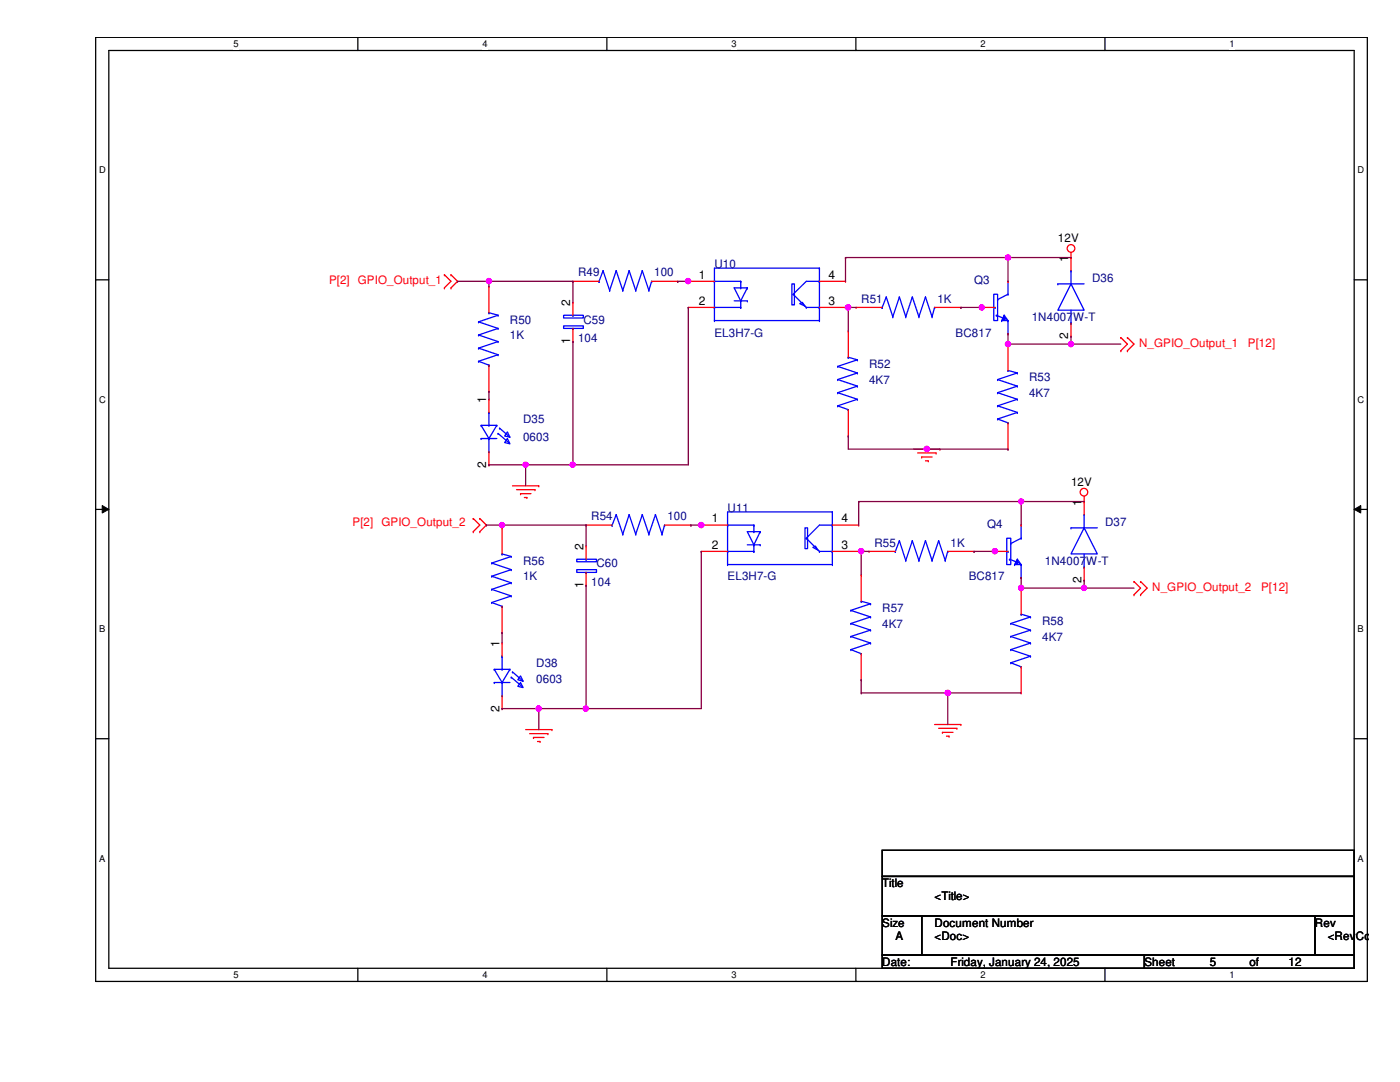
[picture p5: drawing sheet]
<svg xmlns="http://www.w3.org/2000/svg" width="279mm" height="216mm" viewBox="0 0 279 216" stroke-linecap="round" stroke-linejoin="round" font-family="sans-serif">
<path d="M19.1 7.5h253.8v188.3h-253.8zM21.7 10.1h248.6v183.1h-248.6z" fill="none" stroke="#000" stroke-width=".25"/>
<g fill="#fff">
<path d="M46.6 7.7h1v2.1h-1z"/>
<path d="M46.6 193.5h1v2.1h-1z"/>
</g>
<path d="M71.4 7.5v2.6M71.4 193.2v2.6" fill="none" stroke="#000" stroke-width=".25"/>
<g fill="#fff">
<path d="M96.3 7.7h1v2.1h-1z"/>
<path d="M96.3 193.5h1v2.1h-1z"/>
</g>
<path d="M121.1 7.5v2.6M121.1 193.2v2.6" fill="none" stroke="#000" stroke-width=".25"/>
<g fill="#fff">
<path d="M146 7.7h1v2.1h-1z"/>
<path d="M146 193.5h1v2.1h-1z"/>
</g>
<path d="M170.8 7.5v2.6M170.8 193.2v2.6" fill="none" stroke="#000" stroke-width=".25"/>
<g fill="#fff">
<path d="M195.7 7.7h1v2.1h-1z"/>
<path d="M195.7 193.5h1v2.1h-1z"/>
</g>
<path d="M220.5 7.5v2.6M220.5 193.2v2.6" fill="none" stroke="#000" stroke-width=".25"/>
<g fill="#fff">
<path d="M245.4 7.7h1v2.1h-1z"/>
<path d="M245.4 193.5h1v2.1h-1z"/>
<path d="M19.8 32.9h1.3v2.1h-1.3z"/>
<path d="M270.9 32.9h1.3v2.1h-1.3z"/>
<path d="M19.8 78.7h1.3v2.1h-1.3z"/>
<path d="M270.9 78.7h1.3v2.1h-1.3z"/>
</g>
<path d="M19.1 55.8h2.6M270.3 55.8h2.6" fill="none" stroke="#000" stroke-width=".25"/>
<g fill="#fff">
<path d="M19.8 124.5h1.2v2.1h-1.2z"/>
<path d="M270.9 124.5h1.3v2.1h-1.3z"/>
</g>
<path d="M19.1 101.6h2.6M270.3 101.6h2.6" fill="none" stroke="#000" stroke-width=".25"/>
<path d="M20.4 100.9l1.3 .7-1.3 .8zM270.3 101.6l1.3-.7v1.5z" fill="#000"/>
<path d="M20.4 100.9l1.3 .7-1.3 .8zM270.3 101.6l1.3-.7v1.5z" fill="none" stroke="#000" stroke-width=".2"/>
<g fill="#fff">
<path d="M19.8 170.3h1.2v2h-1.2z"/>
<path d="M270.9 170.3h1.3v2h-1.3z"/>
</g>
<path d="M19.1 147.4h2.6M270.3 147.4h2.6M176.1 169.7h94.2v5.2h-94.2zM176.1 174.9h94.2v7.9h-94.2zM176.1 182.8h7.8v7.8h-7.8zM176.1 190.6h52.3v2.6h-52.3zM183.9 182.8h78.5v7.8h-78.5zM228.4 190.6h41.9v2.6h-41.9zM262.4 182.8h7.9v7.8h-7.9z" fill="none" stroke="#000" stroke-width=".25"/>
<g fill="none" stroke="#f00" stroke-width=".25">
<path d="M88.7 54.8h.1M88.7 57.4h.1M88.7 54.8l1.3 1.3-1.3 1.3M90 57.4h.1M90 54.8h.1M90 54.8l1.3 1.3-1.3 1.3M97.6 57.1h.1M97.6 57.1v5.3M114.3 56.1h.1M114.3 56.1h5.2M130 56.1h5.3M135.3 56.1h.1"/>
<path d="M137.4 56.1h.1M137.4 56.1h5.2M163.5 56.1h5.2M168.7 56.1h.1M201.2 56.1h.1M213.7 51.4h.1M213.7 50.4v3.6M97.6 79.7h.1M97.6 78.1h.1M97.6 72.9v5.2M97.6 79.7v2.6M114.3 68.2h.1"/>
<path d="M114.3 60.3h.1M114.3 60.3v2.6M114.3 65.5v2.7M137.4 61.3h.1M137.4 61.3h5.2M163.5 61.3h5.2M168.7 61.3h.1M169.3 66.1h.1M169.3 66.1v5.2M170.9 61.3h.1M170.9 61.3h5.2M186.5 61.3h5.3"/>
<path d="M191.8 61.3h.1M196 61.3h.1M196 61.3h2.6M201.2 68.7h.1M201.2 66.6h.1M201.2 68.7v5.2M213.7 67.1h.1M213.7 64.5v2.6M223.7 70h.1M223.7 67.4h.1M223.7 67.4l1.3 1.3-1.3 1.3M225 70h.1"/>
<path d="M225 67.4h.1M225 67.4l1.3 1.3-1.3 1.3M97.6 92.8h.1M97.6 90.1v2.7M102.3 96.9h5.2M103.1 97.7h3.7M103.9 98.5h.1M103.9 98.5h2.1M104.6 99.3h.6M105.2 99.3h.1M106.8 97.7h.1M107.5 96.9h.1"/>
<path d="M169.3 87h.1M169.3 81.7v5.3M182.4 89.6h5.2M183.1 90.4h3.7M183.9 91.2h.1M183.9 91.2h2.1M184.7 91.9h.6M185.3 91.9h.1M186.8 90.4h.1M187.6 89.6h.1M201.2 89.6h.1M201.2 84.4v5.2"/>
<path d="M216.4 99v3.7M94.4 103.5h.1M94.4 106.1h.1M94.4 103.5l1.4 1.3-1.4 1.3M95.8 106.1h.1M95.8 103.5h.1M95.8 103.5l1.3 1.3-1.3 1.3M100.2 105.3h.1M100.2 105.3v5.2M117 104.8h.1M117 116.8h.1M117 109h.1"/>
<path d="M117 104.8h5.2M117 109v2.6M117 114.2v2.6M132.6 104.8h5.3M137.9 104.8h.1M140 104.8h.1M140 110h.1M140 110h5.2M140 104.8h5.2M166.1 110h5.3M166.1 104.8h5.3M171.4 110h.1"/>
<path d="M171.4 104.8h.1M171.9 114.7h.1M171.9 114.7v5.3M173.4 110h.1M173.4 110h5.3M189.1 110h5.3M194.4 110h.1M198.6 110h.1M198.6 110h2.6M203.8 117.3h.1M203.8 115.2h.1M203.8 104.8h.1"/>
<path d="M203.8 117.3v5.3M216.4 100.1h.1M216.4 115.8h.1M216.4 113.2v2.6M226.3 118.7h.1M226.3 116h.1M226.3 116l1.3 1.3-1.3 1.4M227.6 118.7h.1M227.6 116h.1M227.6 116l1.3 1.3-1.3 1.4M100.2 126.2h.1M100.2 128.3h.1"/>
<path d="M100.2 121v5.2M100.2 128.3v2.6M100.2 138.8v2.6M171.9 135.6h.1M171.9 130.4v5.2M203.8 138.3h.1M203.8 133.1v5.2M100.2 141.4h.1M104.9 145.6h5.3M105.7 146.4h3.6M106.5 147.2h.1M106.5 147.2h2.1"/>
<path d="M107.3 148h.5M107.8 148h.1M109.3 146.4h.1M110.2 145.6h.1M186.5 144.6h5.3M187.3 145.3h3.7M188.1 146.1h.1M188.1 146.1h2.1M188.9 146.9h.5M189.4 146.9h.1M191 145.3h.1M191.8 144.6h.1"/>
<circle cx="213.7" cy="49.6" r=".76"/>
<circle cx="216.3" cy="98.2" r=".76"/>
</g>
<g fill="none" stroke="#00f" stroke-width=".25">
<path d="M119.5 56.1h.1M120.4 54h.1M120.4 54l1.3 4M120.4 54l-.9 2.1M121.7 58h.1M123 54h.1M123 54l1.3 4M123 54l-1.3 4M124.3 58h.1M125.6 54h.1M125.6 54l1.3 4M125.6 54l-1.3 4"/>
<path d="M126.9 58h.1M128.2 54h.1M128.2 54l1.3 4M128.2 54l-1.3 4M129.5 58h.1M130 56.1h.1M130 56.1l-.5 1.9M142.6 56.1h.1M142.6 56.1h5.2M147.8 57.4h.1M147.8 56.1h.1M147.8 56.1v1.3"/>
<path d="M149.1 57.4h.1M149.1 57.4h-2.6l1.3 2.6M149.1 57.4l-1.3 2.6M158 56.6h.5v4.2h-.5zM158.3 58.7h.1M158.3 58.7l2.6 2.6M163.5 53.5h.1M163.5 56.1h.1M163.5 56.1h-2.6l-2.6 2.6M163.5 53.5h-20.9v10.5M163.5 53.5v10.5M176.9 59.3h.1"/>
<path d="M176.9 59.3l1.3 3.9M176.9 59.3l-.8 2M179.5 59.3h.1M179.5 59.3l1.3 3.9M179.5 59.3l-1.3 3.9M182.1 59.3h.1M182.1 59.3l1.3 3.9M182.1 59.3l-1.3 3.9M184.7 59.3h.1M184.7 59.3l1.3 3.9M184.7 59.3l-1.3 3.9M198.3 58.7h.8v5.3h-.8z"/>
<path d="M199.1 59.8h.1M201.2 58.7h.1M201.2 58.7l-2.1 1.1M201.2 56.1v2.6M211.1 56.6h.1M211.1 56.6h5.3M213.7 56.6l2.7 5.3h-5.3zM213.7 56.6h.1M213.7 54h.1M213.7 54v2.6M95.5 64.2h.1M95.5 66.8h.1"/>
<path d="M95.5 69.5h.1M95.5 72.1h.1M95.5 64.2l3.9 1.3M95.5 66.8l3.9 1.4M95.5 69.5l3.9 1.3M95.5 72.1l2.1 .8M97.6 72.9h.1M97.6 62.4h.1M97.6 62.4l1.8 .5M99.4 62.9h.1M99.4 65.5h.1M99.4 68.2h.1"/>
<path d="M99.4 70.8h.1M99.4 62.9l-3.9 1.3M99.4 65.5l-3.9 1.3M99.4 68.2l-3.9 1.3M99.4 70.8l-3.9 1.3M112.5 65h3.9v.5h-3.9zM112.5 62.9h3.9v.6h-3.9zM114.3 62.9h.1M114.3 65.5h.1M142.6 61.3h.1M142.6 64h.1M142.6 61.3h5.2"/>
<path d="M142.6 64h20.9M146.5 60h2.6M147.8 60h.1M147.8 61.3h.1M147.8 60v1.3M149.1 60h.1M159.6 60.6l.5-.3 .6 .8zM160.9 61.3h.1M160.9 61.3h2.6M163.5 61.3h.1M163.5 64h.1M167.2 73.1h.1"/>
<path d="M167.2 75.7h.1M167.2 78.4h.1M167.2 73.1l3.9 1.3M167.2 75.7l3.9 1.3M167.2 78.4l3.9 1.3M169.3 71.3h.1M169.3 71.3l1.8 .5M171.1 71.8h.1M171.1 74.4h.1M171.1 77h.1M171.1 79.7h.1M171.1 71.8l-3.9 1.3"/>
<path d="M171.1 74.4l-3.9 1.3M171.1 77l-3.9 1.4M171.1 79.7l-3.9 1.3M176.1 61.3h.1M178.2 63.2h.1M180.8 63.2h.1M183.4 63.2h.1M186 63.2h.1M186.5 61.3h.1M186.5 61.3l-.5 1.9M198.6 61.3h.1M198.8 62.9h.1"/>
<path d="M198.8 62.9l1.4 .6M199.1 75.7h.1M199.1 78.4h.1M199.1 75.7l3.9 1.3M199.1 78.4l3.9 1.3M199.9 64h.1M199.9 64h1.3M200.2 63.7h.1M200.2 63.7h.2M200.4 62.9h.1M200.4 63.2h.1M200.4 63.7h.1"/>
<path d="M200.4 63.5h.1M200.4 62.9l.8 1.1M200.4 62.9l-.5 1.1M200.4 63.2l.5 .8M200.4 63.2l-.2 .5M200.4 63.5v.2M201.2 73.9h.1M201.2 64h.1M201.2 73.9l1.8 .5M201.2 64v2.6M203 74.4h.1M203 77h.1"/>
<path d="M203 79.7h.1M203 74.4l-3.9 1.3M203 77l-3.9 1.4M203 79.7l-3.9 1.3M213.7 64.5h.1M213.7 61.9v2.6M96 84.9h.1M96 87.5h.1M96 84.9h3.1M96 84.9l1.6 2.6M96 87.5h3.1M97.6 84.9h.1"/>
<path d="M97.6 87.5h.1M97.6 82.3h.1M97.6 90.1h.1M97.6 82.3v2.6M97.6 87.5v2.6M99.1 84.9h.1M99.1 84.9l-1.5 2.6M99.4 86.5h.1M99.4 86.5l2.1 1.8M99.7 85.4h.1M99.7 85.4l2.1 1.8M101.3 86.2l.5 1-1.1-.2z"/>
<path d="M101.3 87.5l.5 1.1-1.1-.3zM167.2 81h.1M167.2 81l2.1 .7M169.3 81.7h.1M199.1 81h.1M199.1 83.6h.1M199.1 81l3.9 1.3M199.1 83.6l2.1 .8M201.2 84.4h.1M203 82.3h.1M203 82.3l-3.9 1.3M98.1 112.4h.1"/>
<path d="M98.1 115h.1M98.1 117.6h.1M98.1 112.4l3.9 1.3M98.1 115l3.9 1.3M98.1 117.6l3.9 1.3M100.2 110.5h.1M100.2 110.5l1.8 .5M102 111h.1M102 113.7h.1M102 116.3h.1M102 118.9h.1M102 111l-3.9 1.4"/>
<path d="M102 113.7l-3.9 1.3M102 116.3l-3.9 1.3M102 118.9l-3.9 1.3M115.1 113.7h3.9v.5h-3.9zM115.1 111.6h3.9v.5h-3.9zM117 111.6h.1M117 114.2h.1M122.2 104.8h.1M123 102.7h.1M123 102.7l1.3 3.9M123 102.7l-.8 2.1M124.3 106.6h.1"/>
<path d="M125.6 102.7h.1M125.6 102.7l1.3 3.9M125.6 102.7l-1.3 3.9M126.9 106.6h.1M128.2 102.7h.1M128.2 102.7l1.3 3.9M128.2 102.7l-1.3 3.9M129.5 106.6h.1M130.8 102.7h.1M130.8 102.7l1.3 3.9M130.8 102.7l-1.3 3.9M132.1 106.6h.1"/>
<path d="M132.6 104.8h.1M132.6 104.8l-.5 1.8M145.2 104.8h.1M145.2 110h.1M145.2 112.6h.1M145.2 110h5.3M145.2 104.8h5.3M145.2 112.6h20.9M149.1 108.7h2.6M150.5 108.7h.1M150.5 106.1h.1M150.5 110h.1"/>
<path d="M150.5 104.8h.1M150.5 104.8v1.3M150.5 108.7v1.3M151.7 106.1h.1M151.7 108.7h.1M151.7 106.1h-2.6l1.4 2.6M151.7 106.1l-1.2 2.6M160.7 105.3h.5v4.2h-.5zM160.9 107.4h.1M160.9 107.4l2.6 2.6M162.2 109.2l.5-.2 .5 .8zM163.5 110h.1"/>
<path d="M163.5 110h2.6M166.1 102.1h.1M166.1 104.8h.1M166.1 110h.1M166.1 112.6h.1M166.1 104.8h-2.6l-2.6 2.6M166.1 102.1h-20.9v10.5M166.1 102.1v10.5M171.9 120h.1M171.9 120l1.8 .5M178.7 110h.1M179.5 107.9h.1"/>
<path d="M179.5 107.9l1.3 3.9M179.5 107.9l-.8 2.1M180.8 111.8h.1M182.1 107.9h.1M182.1 107.9l1.3 3.9M182.1 107.9l-1.3 3.9M183.4 111.8h.1M184.7 107.9h.1M184.7 107.9l1.3 3.9M184.7 107.9l-1.3 3.9M186 111.8h.1M187.3 107.9h.1"/>
<path d="M187.3 107.9l1.3 3.9M187.3 107.9l-1.3 3.9M188.6 111.8h.1M189.1 110h.1M189.1 110l-.5 1.8M200.9 107.4h.8v5.2h-.8zM201.2 110h.1M201.5 111.6h.1M201.5 111.6l1.3 .5M201.7 108.5h.1M202.5 112.6h.1M202.5 112.6h1.3"/>
<path d="M202.8 112.4h.1M202.8 112.4h.2M203 111.6h.1M203 111.8h.1M203 112.4h.1M203 112.1h.1M203 111.6l.8 1M203 111.6l-.5 1M203 111.8l.5 .8M203 111.8l-.2 .6M203 112.1v.3M203.8 112.6h.1"/>
<path d="M203.8 107.4h.1M203.8 107.4l-2.1 1.1M203.8 104.8v2.6M203.8 112.6v2.6M213.7 105.3h.1M213.7 105.3h5.3M216.4 105.3l2.6 5.2h-5.3zM216.4 105.3h.1M216.4 113.2h.1M216.4 102.7h.1M216.4 102.7v2.6M216.4 110.5v2.7"/>
<path d="M98.1 120.2h.1M98.1 120.2l2.1 .8M98.6 133.6h.1M98.6 136.2h.1M98.6 133.6h3.2M98.6 133.6l1.6 2.6M98.6 136.2h3.2M100.2 121h.1M100.2 133.6h.1M100.2 136.2h.1M100.2 130.9h.1M100.2 138.8h.1"/>
<path d="M100.2 130.9v2.7M100.2 136.2v2.6M101.8 133.6h.1M101.8 133.6l-1.6 2.6M102 135.1h.1M102 135.1l2.1 1.8M102.3 134.1h.1M102.3 134.1l2.1 1.8M103.9 134.9l.5 1-1.1-.3zM103.9 136.2l.5 1-1.1-.3zM169.8 121.8h.1M169.8 124.4h.1"/>
<path d="M169.8 127h.1M169.8 129.6h.1M169.8 121.8l3.9 1.3M169.8 124.4l3.9 1.3M169.8 127l3.9 1.3M169.8 129.6l2.1 .8M171.9 130.4h.1M173.7 120.5h.1M173.7 123.1h.1M173.7 125.7h.1M173.7 128.3h.1M173.7 120.5l-3.9 1.3"/>
<path d="M173.7 123.1l-3.9 1.3M173.7 125.7l-3.9 1.3M173.7 128.3l-3.9 1.3M201.7 124.4h.1M201.7 127h.1M201.7 129.6h.1M201.7 132.2h.1M201.7 124.4l4 1.3M201.7 127l4 1.3M201.7 129.6l4 1.3M201.7 132.2l2.1 .9M203.8 133.1h.1"/>
<path d="M203.8 122.6h.1M203.8 122.6l1.9 .5M205.7 123.1h.1M205.7 125.7h.1M205.7 128.3h.1M205.7 130.9h.1M205.7 123.1l-4 1.3M205.7 125.7l-4 1.3M205.7 128.3l-4 1.3M205.7 130.9l-4 1.3"/>
</g>
<path d="M168.7 51.4h.1M168.7 51.4h45M168.7 51.4v4.7M201.2 51.4h.1" fill="none" stroke="#800040" stroke-width=".25"/>
<circle cx="201.2" cy="51.4" r=".51" fill="#f0f"/>
<circle cx="201.2" cy="51.4" r=".51" fill="none" stroke="#f0f" stroke-width=".25"/>
<path d="M91.3 56.1h.1M91.3 56.1h6.3M97.6 56.1h.1M97.6 56.1v1M201.2 51.4h.1M201.2 51.4v4.7" fill="none" stroke="#800040" stroke-width=".25"/>
<circle cx="97.6" cy="56.1" r=".51" fill="#f0f"/>
<circle cx="97.6" cy="56.1" r=".51" fill="none" stroke="#f0f" stroke-width=".25"/>
<path d="M97.6 56.1h.1M97.6 56.1h16.7M114.3 56.1h.1M114.3 56.1v4.2M135.3 56.1h.1M135.3 56.1h2.6M137.4 56.1h.1" fill="none" stroke="#800040" stroke-width=".25"/>
<circle cx="137.3" cy="56.1" r=".51" fill="#f0f"/>
<circle cx="137.3" cy="56.1" r=".51" fill="none" stroke="#f0f" stroke-width=".25"/>
<path d="M137.4 61.3h.1M137.4 61.3v31.5M168.7 61.3h.1M168.7 61.3h2.2M169.3 61.3h.1M169.3 61.3v4.8" fill="none" stroke="#800040" stroke-width=".25"/>
<circle cx="169.2" cy="61.3" r=".51" fill="#f0f"/>
<circle cx="169.2" cy="61.3" r=".51" fill="none" stroke="#f0f" stroke-width=".25"/>
<path d="M191.8 61.3h.1M191.8 61.3h4.2" fill="none" stroke="#800040" stroke-width=".25"/>
<circle cx="195.9" cy="61.3" r=".5" fill="#f0f"/>
<circle cx="195.9" cy="61.3" r=".5" fill="none" stroke="#f0f" stroke-width=".25"/>
<path d="M114.3 68.2h.1M114.3 68.2v24.6M196 61.3h.1M196 61.3h.5M201.2 66.6h.1M201.2 68.7h.1M201.2 66.6v2.6M213.7 67.1h.1M213.7 67.1v1.6h-12.5" fill="none" stroke="#800040" stroke-width=".25"/>
<circle cx="213.7" cy="68.7" r=".5" fill="#f0f"/>
<circle cx="213.7" cy="68.7" r=".5" fill="none" stroke="#f0f" stroke-width=".25"/>
<circle cx="201.2" cy="68.7" r=".51" fill="#f0f"/>
<circle cx="201.2" cy="68.7" r=".51" fill="none" stroke="#f0f" stroke-width=".25"/>
<path d="M97.6 78.1h.1M97.6 78.1v1.6M213.7 68.7h.1M213.7 68.7h10M169.3 87h.1M169.3 87v2.6h15.7M185 89.6h.1" fill="none" stroke="#800040" stroke-width=".25"/>
<circle cx="185" cy="89.6" r=".51" fill="#f0f"/>
<circle cx="185" cy="89.6" r=".51" fill="none" stroke="#f0f" stroke-width=".25"/>
<path d="M97.6 92.8h.1M97.6 92.8h7.3" fill="none" stroke="#800040" stroke-width=".25"/>
<circle cx="104.9" cy="92.7" r=".5" fill="#f0f"/>
<circle cx="104.9" cy="92.7" r=".5" fill="none" stroke="#f0f" stroke-width=".25"/>
<path d="M104.9 92.8h.1M104.9 92.8v4.1M104.9 92.8h32.5M114.3 92.8h.1" fill="none" stroke="#800040" stroke-width=".25"/>
<circle cx="114.3" cy="92.7" r=".5" fill="#f0f"/>
<circle cx="114.3" cy="92.7" r=".5" fill="none" stroke="#f0f" stroke-width=".25"/>
<path d="M171.4 100.1h.1M171.4 100.1h45M171.4 100.1v4.7M203.8 100.1h.1M203.8 100.1v4.7" fill="none" stroke="#800040" stroke-width=".25"/>
<circle cx="203.8" cy="100" r=".5" fill="#f0f"/>
<circle cx="203.8" cy="100" r=".5" fill="none" stroke="#f0f" stroke-width=".25"/>
<path d="M97.1 104.8h.1M97.1 104.8h19.9M100.2 104.8h.1" fill="none" stroke="#800040" stroke-width=".25"/>
<circle cx="100.2" cy="104.8" r=".5" fill="#f0f"/>
<circle cx="100.2" cy="104.8" r=".5" fill="none" stroke="#f0f" stroke-width=".25"/>
<path d="M100.2 104.8h.1M100.2 104.8v.5M117 104.8h.1M117 104.8v4.2M137.9 104.8h.1M137.9 104.8h2.6M140 104.8h.1" fill="none" stroke="#800040" stroke-width=".25"/>
<circle cx="140" cy="104.8" r=".51" fill="#f0f"/>
<circle cx="140" cy="104.8" r=".51" fill="none" stroke="#f0f" stroke-width=".25"/>
<path d="M140 110h.1M140 110v31.4M171.4 110h.1M171.4 110h.5M171.9 110h.1M171.9 110v4.7" fill="none" stroke="#800040" stroke-width=".25"/>
<circle cx="171.9" cy="110" r=".51" fill="#f0f"/>
<circle cx="171.9" cy="110" r=".51" fill="none" stroke="#f0f" stroke-width=".25"/>
<path d="M171.9 110h.1M171.9 110h1.5M194.4 110h.1M194.4 110h4.7M198.6 110h.1" fill="none" stroke="#800040" stroke-width=".25"/>
<circle cx="198.5" cy="110" r=".51" fill="#f0f"/>
<circle cx="198.5" cy="110" r=".51" fill="none" stroke="#f0f" stroke-width=".25"/>
<path d="M117 116.8h.1M117 116.8v24.6M203.8 117.3h.1M203.8 117.3v.6M203.8 117.3h12.6" fill="none" stroke="#800040" stroke-width=".25"/>
<circle cx="216.3" cy="117.3" r=".5" fill="#f0f"/>
<circle cx="216.3" cy="117.3" r=".5" fill="none" stroke="#f0f" stroke-width=".25"/>
<circle cx="203.8" cy="117.3" r=".51" fill="#f0f"/>
<circle cx="203.8" cy="117.3" r=".51" fill="none" stroke="#f0f" stroke-width=".25"/>
<path d="M203.8 115.2h.1M203.8 115.2v2.1M216.4 117.3h.1M216.4 115.8h.1M216.4 117.3h9.9M216.4 115.8v1.5M100.2 126.2h.1M100.2 126.2v2.1M171.9 135.6h.1M171.9 138.3h.1M171.9 135.6v2.7M171.9 138.3h17.2" fill="none" stroke="#800040" stroke-width=".25"/>
<circle cx="189.1" cy="138.3" r=".51" fill="#f0f"/>
<circle cx="189.1" cy="138.3" r=".51" fill="none" stroke="#f0f" stroke-width=".25"/>
<path d="M189.1 138.3h.1M189.1 138.3v6.3M189.1 138.3h14.7M100.2 141.4h.1M100.2 141.4h16.8M107.5 141.4h.1M107.5 141.4v4.2" fill="none" stroke="#800040" stroke-width=".25"/>
<circle cx="116.9" cy="141.4" r=".51" fill="#f0f"/>
<circle cx="116.9" cy="141.4" r=".51" fill="none" stroke="#f0f" stroke-width=".25"/>
<circle cx="107.5" cy="141.4" r=".5" fill="#f0f"/>
<circle cx="107.5" cy="141.4" r=".5" fill="none" stroke="#f0f" stroke-width=".25"/>
<path d="M185 89.6h16.2M201.2 89.6h.1M117 141.4h.1M117 141.4h23" fill="none" stroke="#800040" stroke-width=".25"/>
<circle cx="201.2" cy="51.4" r=".51" fill="#f0f"/>
<circle cx="201.2" cy="51.4" r=".51" fill="none" stroke="#f0f" stroke-width=".25"/>
<circle cx="97.6" cy="56.1" r=".51" fill="#f0f"/>
<circle cx="97.6" cy="56.1" r=".51" fill="none" stroke="#f0f" stroke-width=".25"/>
<circle cx="137.3" cy="56.1" r=".51" fill="#f0f"/>
<circle cx="137.3" cy="56.1" r=".51" fill="none" stroke="#f0f" stroke-width=".25"/>
<circle cx="169.2" cy="61.3" r=".51" fill="#f0f"/>
<circle cx="169.2" cy="61.3" r=".51" fill="none" stroke="#f0f" stroke-width=".25"/>
<circle cx="195.9" cy="61.3" r=".5" fill="#f0f"/>
<circle cx="195.9" cy="61.3" r=".5" fill="none" stroke="#f0f" stroke-width=".25"/>
<circle cx="213.7" cy="68.7" r=".5" fill="#f0f"/>
<circle cx="213.7" cy="68.7" r=".5" fill="none" stroke="#f0f" stroke-width=".25"/>
<circle cx="201.2" cy="68.7" r=".51" fill="#f0f"/>
<circle cx="201.2" cy="68.7" r=".51" fill="none" stroke="#f0f" stroke-width=".25"/>
<circle cx="185" cy="89.6" r=".51" fill="#f0f"/>
<circle cx="185" cy="89.6" r=".51" fill="none" stroke="#f0f" stroke-width=".25"/>
<circle cx="104.9" cy="92.7" r=".5" fill="#f0f"/>
<circle cx="104.9" cy="92.7" r=".5" fill="none" stroke="#f0f" stroke-width=".25"/>
<circle cx="114.3" cy="92.7" r=".5" fill="#f0f"/>
<circle cx="114.3" cy="92.7" r=".5" fill="none" stroke="#f0f" stroke-width=".25"/>
<circle cx="203.8" cy="100" r=".5" fill="#f0f"/>
<circle cx="203.8" cy="100" r=".5" fill="none" stroke="#f0f" stroke-width=".25"/>
<circle cx="100.2" cy="104.8" r=".5" fill="#f0f"/>
<circle cx="100.2" cy="104.8" r=".5" fill="none" stroke="#f0f" stroke-width=".25"/>
<circle cx="140" cy="104.8" r=".51" fill="#f0f"/>
<circle cx="140" cy="104.8" r=".51" fill="none" stroke="#f0f" stroke-width=".25"/>
<circle cx="171.9" cy="110" r=".51" fill="#f0f"/>
<circle cx="171.9" cy="110" r=".51" fill="none" stroke="#f0f" stroke-width=".25"/>
<circle cx="198.5" cy="110" r=".51" fill="#f0f"/>
<circle cx="198.5" cy="110" r=".51" fill="none" stroke="#f0f" stroke-width=".25"/>
<circle cx="216.3" cy="117.3" r=".5" fill="#f0f"/>
<circle cx="216.3" cy="117.3" r=".5" fill="none" stroke="#f0f" stroke-width=".25"/>
<circle cx="203.8" cy="117.3" r=".51" fill="#f0f"/>
<circle cx="203.8" cy="117.3" r=".51" fill="none" stroke="#f0f" stroke-width=".25"/>
<circle cx="189.1" cy="138.3" r=".51" fill="#f0f"/>
<circle cx="189.1" cy="138.3" r=".51" fill="none" stroke="#f0f" stroke-width=".25"/>
<circle cx="116.9" cy="141.4" r=".51" fill="#f0f"/>
<circle cx="116.9" cy="141.4" r=".51" fill="none" stroke="#f0f" stroke-width=".25"/>
<circle cx="107.5" cy="141.4" r=".5" fill="#f0f"/>
<circle cx="107.5" cy="141.4" r=".5" fill="none" stroke="#f0f" stroke-width=".25"/>
<g font-size="2.4">
<text x="213.2" y="52.2" transform="rotate(-90 213.2 52.2)">1</text>
<text x="139.4" y="55.6">1</text>
<text x="165.4" y="55.6">4</text>
<text x="113.8" y="61.1" transform="rotate(-90 113.8 61.1)">2</text>
<text x="139.4" y="60.8">2</text>
<text x="165.4" y="60.8">3</text>
<text x="113.8" y="68.7" transform="rotate(-90 113.8 68.7)">1</text>
<text x="213.2" y="67.6" transform="rotate(-90 213.2 67.6)">2</text>
<text x="97" y="80.5" transform="rotate(-90 97 80.5)">1</text>
<text x="97" y="93.3" transform="rotate(-90 97 93.3)">2</text>
<text x="215.8" y="100.9" transform="rotate(-90 215.8 100.9)">1</text>
<text x="142.1" y="104.2">1</text>
<text x="167.9" y="104.2">4</text>
<text x="116.4" y="109.8" transform="rotate(-90 116.4 109.8)">2</text>
<text x="142.1" y="109.5">2</text>
<text x="167.9" y="109.5">3</text>
<text x="116.4" y="117.4" transform="rotate(-90 116.4 117.4)">1</text>
<text x="215.8" y="116.3" transform="rotate(-90 215.8 116.3)">2</text>
<text x="99.7" y="129.1" transform="rotate(-90 99.7 129.1)">1</text>
<text x="99.7" y="142" transform="rotate(-90 99.7 142)">2</text>
</g>
<g font-size="2.3" fill="#000080">
<text x="142.6" y="53.6">U10</text>
<text x="115.4" y="55.2">R49</text>
<text x="130.6" y="55.2">100</text>
<text x="194.4" y="56.7">Q3</text>
<text x="217.9" y="56.2">D36</text>
<text x="101.8" y="64.6">R50</text>
<text x="116.4" y="64.6">C59</text>
<text x="171.9" y="60.4">R51</text>
<text x="187.1" y="60.4">1K</text>
<text x="205.9" y="64">1N4007W-T</text>
<text x="101.8" y="67.7">1K</text>
<text x="115.4" y="68.2">104</text>
<text x="142.6" y="67.2">EL3H7-G</text>
<text x="190.7" y="67.2">BC817</text>
<text x="173.4" y="73.4">R52</text>
<text x="173.4" y="76.6">4K7</text>
<text x="205.4" y="76.1">R53</text>
<text x="205.4" y="79.2">4K7</text>
<text x="104.4" y="84.5">D35</text>
<text x="104.4" y="88.1">0603</text>
<text x="118" y="103.8">R54</text>
<text x="133.2" y="103.8">100</text>
<text x="145.2" y="102.2">U11</text>
<text x="197" y="105.4">Q4</text>
<text x="220.6" y="104.9">D37</text>
<text x="104.4" y="112.7">R56</text>
<text x="119" y="113.2">C60</text>
<text x="174.5" y="109.1">R55</text>
<text x="189.7" y="109.1">1K</text>
<text x="208.5" y="112.7">1N4007W-T</text>
<text x="104.4" y="115.8">1K</text>
<text x="118" y="116.9">104</text>
<text x="145.2" y="115.8">EL3H7-G</text>
<text x="193.3" y="115.8">BC817</text>
<text x="176.1" y="122.1">R57</text>
<text x="176.1" y="125.3">4K7</text>
<text x="208" y="124.7">R58</text>
<text x="208" y="127.9">4K7</text>
<text x="107" y="133.1">D38</text>
<text x="107" y="136.2">0603</text>
</g>
<g font-size="2.3">
<text x="211.1" y="48.3">12V</text>
<text x="213.7" y="97">12V</text>
<text x="176.1" y="177">Title</text>
<text x="186.5" y="179.7">&lt;Title&gt;</text>
<text x="176.1" y="184.9">Size</text>
<text x="186.5" y="184.9">Document Number</text>
<text x="262.4" y="184.9">Rev</text>
<text x="178.7" y="187.5">A</text>
<text x="186.5" y="187.5">&lt;Doc&gt;</text>
<text x="265" y="187.5">&lt;RevCo</text>
<text x="176.1" y="192.7">Date:</text>
<text x="189.7" y="192.7">Friday, January 24, 2025</text>
<text x="228.4" y="192.7">Sheet</text>
<text x="241.5" y="192.7">5</text>
<text x="249.3" y="192.7">of</text>
<text x="257.2" y="192.7">12</text>
</g>
<g font-size="2.3" fill="#f00">
<text x="65.7" y="56.7">P[2] GPIO_Output_1</text>
<text x="227.3" y="69.3">N_GPIO_Output_1</text>
<text x="249" y="69.3">P[12]</text>
<text x="70.4" y="104.9">P[2] GPIO_Output_2</text>
<text x="230" y="117.9">N_GPIO_Output_2</text>
<text x="251.7" y="117.9">P[12]</text>
</g>
<g font-size="1.9">
<text x="46.6" y="9.4">5</text>
<text x="96.3" y="9.4">4</text>
<text x="146" y="9.4">3</text>
<text x="195.7" y="9.4">2</text>
<text x="245.4" y="9.4">1</text>
<text x="19.8" y="34.6">D</text>
<text x="270.9" y="34.6">D</text>
<text x="19.8" y="80.3">C</text>
<text x="270.9" y="80.3">C</text>
<text x="19.8" y="126.2">B</text>
<text x="270.9" y="126.2">B</text>
<text x="19.8" y="171.9">A</text>
<text x="270.9" y="171.9">A</text>
<text x="46.6" y="195.2">5</text>
<text x="96.3" y="195.2">4</text>
<text x="146" y="195.2">3</text>
<text x="195.7" y="195.2">2</text>
<text x="245.4" y="195.2">1</text>
</g>
</svg>
